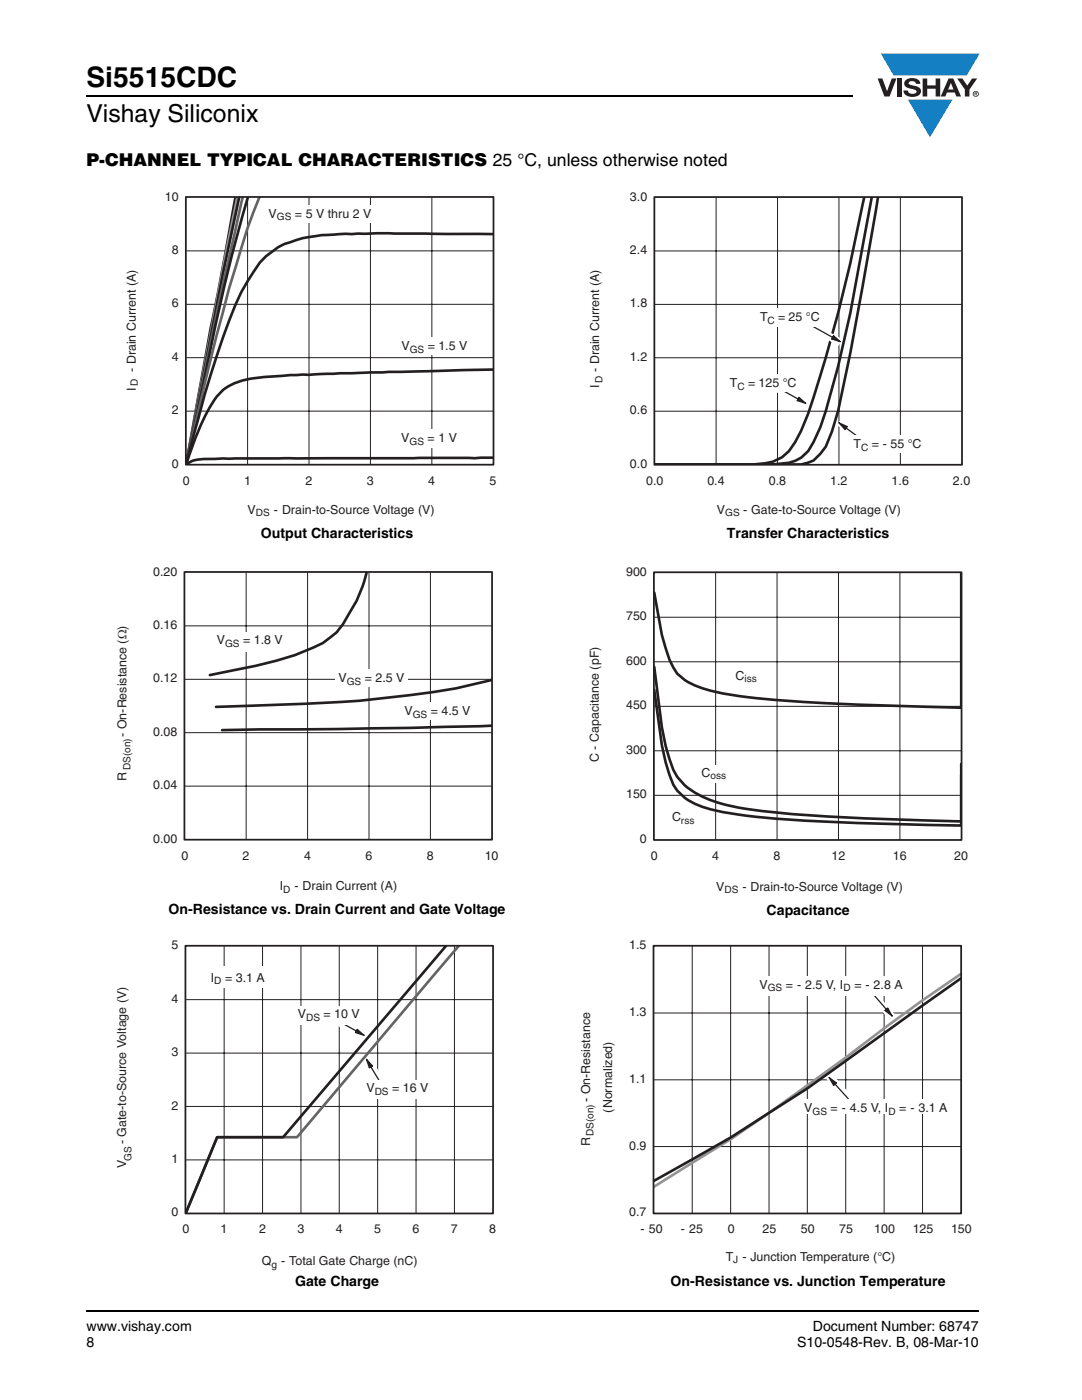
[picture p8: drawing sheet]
<svg xmlns="http://www.w3.org/2000/svg" width="216mm" height="279mm" viewBox="0 0 216 279" stroke-linecap="round" stroke-linejoin="round" font-family="sans-serif">
<path d="M17.1 18.9h.2v.3h-.2zM17.1 261.5h.2v.4h-.2z" fill="#000"/>
<path d="M17.3 19.1h152.9M17.3 261.7h178.1" fill="none" stroke="#000" stroke-width=".36"/>
<path d="M175.1 10.7h20.4v16.7h-20.4z" fill="#fff"/>
<g fill="#147fc3">
<path d="M175.8 10.7h19.7l-2.6 4.4h-3.8h-10.8z"/>
<path d="M181.2 19.9h8.8l-4.4 7.5z"/>
</g>
<g fill="#231f20">
<path d="M175.1 15.7h1l.9 2.5 .9-2.5h1l-1.4 3.6h-1z"/>
<path d="M179 15.7h.9v3.6h-.9z"/>
<path d="M180.8 16a2.1 2.1 0 0 1 2.7 .3l.1 .4h-.8a.79 .79 0 0 0-.7-.5 .79 .79 0 0 0-.8 .4l.2 .3 1 .2a1.08 1.08 0 0 1 1.3 1.1 1.08 1.08 0 0 1-1.1 1.1 1.73 1.73 0 0 1-2.4-1.2h.9a.96 .96 0 0 0 .8 .6 .96 .96 0 0 0 .9-.4 1.31 1.31 0 0 0-1.2-.6 1.03 1.03 0 0 1-1.1-.6 1.03 1.03 0 0 1 .2-1.1z"/>
<path d="M184.1 15.7h.9v1.3h1.7v-1.3h.9v3.6h-.9v-1.6h-1.7v1.6h-.9z"/>
<path d="M191 15.7h1l1 1.4 1-1.4h1l-1.6 2.2v1.4h-.9v-1.4z"/>
<path d="M189.7 16.5l.6 1.4h-1.1zM189.3 15.7l-1.6 3.6h.9l.4-.8h1.5l.3 .8h1l-1.6-3.6z"/>
<path d="M194.2 18.7a.5 .5 0 0 1 1 0 .5 .5 0 0 1-1 0zM194.1 18.7a.6 .6 0 0 0 1.2 0 .6 .6 0 0 0-1.2 0z"/>
<path d="M194.6 18.5h.2v.2h-.2zM194.5 18.4v.7h.1v-.3l.4 .3-.2-.3 .2-.2-.1-.2z"/>
</g>
<path d="M25 37.9h74.1v65.6h-74.1z" fill="#fff"/>
<path d="M49.4 39.4v53.3M61.7 39.4v53.3M73.9 39.4v53.3M86.2 39.4v53.3M37.1 50.1h61.3M37.1 71.4h61.3M37.1 60.7h61.3M37.1 82h61.3" fill="none" stroke="#231f20" stroke-width=".2"/>
<path d="M47 39.3l-3 16.4-2 9.8-4.9 27.2M47.7 39.3l-3.2 15.3-7.4 38.1M49.5 39.3a462.4 462.4 0 0 0-10.1 42.8l-2.3 10.6M98.4 46.7l-20.8-.1-4.9 .1a66.4 66.4 0 0 0-11.1 .6l-1.2 .2-2.4 .8a12.2 12.2 0 0 0-7.4 5.9 38.3 38.3 0 0 0-4.9 9.8l-1.2 3.3a260.6 260.6 0 0 0-7.4 25.4M98.4 73.8l-28.2 .7a210.1 210.1 0 0 0-20.4 1.1 9.9 9.9 0 0 0-7.8 5.5 60.9 60.9 0 0 0-4.9 11.6M98.4 91.3l-53.9 .2a31.5 31.5 0 0 0-6.1 .5l-1.3 .7" fill="none" stroke="#231f20" stroke-width=".53"/>
<path d="M47.4 39.3l-4 20-6.3 33.4" fill="none" stroke="#929497" stroke-width=".53"/>
<path d="M48.4 39.3l-5.1 23.1-6.2 30.3a497.7 497.7 0 0 1 12.3-47.1l2.4-6.3" fill="none" stroke="#636366" stroke-width=".53"/>
<path d="M37.1 39.3h61.4v53.4h-61.4z" fill="none" stroke="#231f20" stroke-width=".35"/>
<g fill="#fff">
<path d="M53.1 40.9h21.8v3.6h-21.8z"/>
<path d="M79.8 67.4h14.4v3.4h-14.4z"/>
<path d="M79.7 85.8h12.4v3.6h-12.4z"/>
<path d="M23.1 112.8h76.4v65.9h-76.4z"/>
</g>
<path d="M49.1 114.2v53.4M61.4 114.2v53.4M73.6 114.2v53.4M85.9 114.2v53.4M36.9 135.6h61.3M36.9 124.9h61.3M36.9 156.9h61.3M36.9 146.2h61.3" fill="none" stroke="#231f20" stroke-width=".2"/>
<path d="M73.2 114.2a26.6 26.6 0 0 1-3.5 8.2 12.4 12.4 0 0 1-5.3 5.9 50.4 50.4 0 0 1-13.4 4.6l-9.1 1.8M98.2 135.7a148.4 148.4 0 0 1-20.9 3.5l-5.5 .6-5.1 .4-23.6 .9M98.2 144.8l-16.3 .5-37.6 .4" fill="none" stroke="#231f20" stroke-width=".53"/>
<path d="M36.8 114.2h61.4v53.4h-61.4z" fill="none" stroke="#231f20" stroke-width=".35"/>
<g fill="#fff">
<path d="M42.4 126.1h15.1v4h-15.1z"/>
<path d="M66.9 133.6h14.5v3.6h-14.5z"/>
<path d="M80 140.2h13.8v3.4h-13.8z"/>
<path d="M23 187.3h76v66.1h-76z"/>
</g>
<path d="M37.1 199.5h61.3M44.7 188.8v53.4M52.4 188.8v53.4M60.1 188.8v53.4M67.7 188.8v53.4M75.4 188.8v53.4M83 188.8v53.4M90.7 188.8v53.4M37.1 210.2h61.3M37.1 231.5h61.3M37.1 220.8h61.3" fill="none" stroke="#231f20" stroke-width=".2"/>
<path d="M91.5 188.8l-32.2 38.2h-16l-6.2 15.1" fill="none" stroke="#636366" stroke-width=".53"/>
<path d="M89 188.8l-32.5 38.2h-13.2l-6.2 15.1" fill="none" stroke="#231f20" stroke-width=".53"/>
<path d="M37 188.7h61.4v53.5h-61.4z" fill="none" stroke="#231f20" stroke-width=".35"/>
<path d="M41.1 193h13.2v4.1h-13.2z" fill="#fff"/>
<path d="M66.6 202.5l6.4 3.6-.7 1.4-6.5-3.6z" fill-rule="evenodd" fill="#fff"/>
<path d="M71.3 205.4l1.3 1.2-1.7-.5z" fill="#231f20"/>
<path d="M66.6 203.2l4.6 2.6M71.3 205.4l1.3 1.2-1.7-.5z" fill="none" stroke="#231f20" stroke-width=".25"/>
<path d="M58.1 200.7h14.6v3.8h-14.6z" fill="#fff"/>
<path d="M72.5 211.6l1.3-.8 3.8 6.4-1.3 .8z" fill-rule="evenodd" fill="#fff"/>
<path d="M73.1 211.4l1.2 1.3-.6 .4z" fill="#231f20"/>
<path d="M73.1 211.4l1.2 1.3-.6 .4zM74 212.8l2.7 4.6" fill="none" stroke="#231f20" stroke-width=".25"/>
<g fill="#fff">
<path d="M72.3 215.4h14.2v3.8h-14.2z"/>
<path d="M117.4 37.9h76.2v65.6h-76.2z"/>
</g>
<path d="M142.9 39.4v53.3M155.1 39.4v53.3M167.4 39.4v53.3M179.7 39.4v53.3M130.6 50.1h61.3M130.6 71.4h61.3M130.6 60.8h61.3M130.6 82.1h61.3" fill="none" stroke="#231f20" stroke-width=".2"/>
<path d="M172.5 39.3a346.2 346.2 0 0 1-11.2 43.3l-1.4 3.3-1.2 2.3a7.4 7.4 0 0 1-6 4.3l-2.5 .2h-19.6M174 39.3l-1.9 9.9a223.7 223.7 0 0 1-8.4 36l-1.4 3a6.7 6.7 0 0 1-6.2 4.3l-1.9 .2h-23.6M175.2 39.3a940.6 940.6 0 0 1-8 42.7l-1.2 4.1-1.2 3-1.1 1.5-1.4 1.3-1 .4-1.4 .4h-29.3" fill="none" stroke="#231f20" stroke-width=".53"/>
<path d="M130.6 39.3h61.4v53.5h-61.4z" fill="none" stroke="#231f20" stroke-width=".35"/>
<path d="M161.6 64.1l6.5 3.6-.8 1.3-6.4-3.5z" fill-rule="evenodd" fill="#fff"/>
<path d="M166.3 67l1.4 1.2-1.7-.5z" fill="#231f20"/>
<path d="M161.6 64.8l4.6 2.6M166.3 67l1.4 1.2-1.7-.5z" fill="none" stroke="#231f20" stroke-width=".25"/>
<path d="M150.7 61.6h13.4v3.6h-13.4z" fill="#fff"/>
<path d="M154.7 76.4l6.5 3.6-.8 1.3-6.4-3.6z" fill-rule="evenodd" fill="#fff"/>
<path d="M159.4 79.3l1.4 1.2-1.7-.6z" fill="#231f20"/>
<path d="M154.7 77.1l4.6 2.6M159.4 79.3l1.4 1.2-1.7-.6z" fill="none" stroke="#231f20" stroke-width=".25"/>
<path d="M144.8 74.7h14.6v3.5h-14.6z" fill="#fff"/>
<path d="M167.8 83.6l6 4.3-.9 1.3-5.9-4.4z" fill-rule="evenodd" fill="#fff"/>
<path d="M167.4 84.4l1.6 .7-.4 .6z" fill="#231f20"/>
<path d="M167.4 84.4l1.6 .7-.4 .6zM168.8 85.4l4.2 3.1" fill="none" stroke="#231f20" stroke-width=".25"/>
<g fill="#fff">
<path d="M169.8 86.9h15v3.5h-15z"/>
<path d="M117.4 112.8h75.7v66h-75.7z"/>
</g>
<path d="M142.8 114.3v53.3M155.1 114.3v53.3M167.3 114.3v53.3M179.6 114.3v53.3M130.5 132.1h61.3M130.5 123.2h61.3M130.5 158.7h61.3M130.5 149.8h61.3M130.5 141h61.3" fill="none" stroke="#231f20" stroke-width=".2"/>
<path d="M191.8 114.2v27l-13.8-.3a294.7 294.7 0 0 1-32.5-2.3 24.1 24.1 0 0 1-8.8-2.9l-1.6-1.3-1.5-2.7-1.5-5-1.6-8.4M130.5 133.1l1.6 12a29.4 29.4 0 0 0 3 9.9 14.8 14.8 0 0 0 7.3 4.9 75 75 0 0 0 16.5 2.6 654.3 654.3 0 0 0 32.9 1.4v-11.4M130.5 137.7l1.6 11 .7 3.5 .8 2.5a9.6 9.6 0 0 0 7.2 6.5 99.2 99.2 0 0 0 19.6 2.6l14.2 .6 17.2 .4v-10.1" fill="none" stroke="#231f20" stroke-width=".53"/>
<path d="M130.5 114.2h61.4v53.4h-61.4z" fill="none" stroke="#231f20" stroke-width=".35"/>
<g fill="#fff">
<path d="M141.2 152.8h7.4v3.4h-7.4z"/>
<path d="M115.6 187.3h78.3v65.3h-78.3z"/>
</g>
<path d="M138.1 188.8v53.4M145.8 188.8v53.4M153.5 188.8v53.4M161.1 188.8v53.4M168.8 188.8v53.4M176.4 188.8v53.4M184.1 188.8v53.4M130.5 215.5h61.3M130.5 202.2h61.3M130.5 228.8h61.3" fill="none" stroke="#231f20" stroke-width=".2"/>
<path d="M191.7 194.4l-7.6 5.2-7.7 5.6a679.8 679.8 0 0 1-30.5 22.1l-15.4 9.6" fill="none" stroke="#929497" stroke-width=".53"/>
<path d="M191.7 195.3l-30.6 21.9-15.2 9.8-15.4 8.7" fill="none" stroke="#231f20" stroke-width=".53"/>
<path d="M130.4 188.7h61.4v53.5h-61.4z" fill="none" stroke="#231f20" stroke-width=".35"/>
<path d="M164.9 215.4l1.1-1 5 5.4-1.1 1.1z" fill-rule="evenodd" fill="#fff"/>
<path d="M165.5 215.1l1.4 1-.6 .5z" fill="#231f20"/>
<path d="M165.5 215.1l1.4 1-.6 .5zM166.6 216.3l3.5 3.9" fill="none" stroke="#231f20" stroke-width=".25"/>
<path d="M172.6 197.9l1.1-1 4.9 5.5-1.2 1z" fill-rule="evenodd" fill="#fff"/>
<path d="M176.6 201.7l.5-.5 .9 1.6z" fill="#231f20"/>
<path d="M173.5 197.5l3.4 4M176.6 201.7l.5-.5 .9 1.6z" fill="none" stroke="#231f20" stroke-width=".25"/>
<g fill="#fff">
<path d="M158.4 219.4h31.9v3h-31.9z"/>
<path d="M150.7 194.8h31.8v3.9h-31.8z"/>
</g>
<text font-size="5.6" x="17.3" y="17.4">Si5515CDC</text>
<text font-size="4.9" x="17.3" y="24.4">Vishay Siliconix</text>
<text font-size="3.5" x="17.3" y="33">P-CHANNEL TYPICAL CHARACTERISTICS 25 °C, unless otherwise noted</text>
<g font-size="2.8">
<text x="52" y="107.3">Output Characteristics</text>
<text x="145" y="107.3">Transfer Characteristics</text>
<text x="33.6" y="182.4">On-Resistance vs. Drain Current and Gate Voltage</text>
<text x="153" y="182.5">Capacitance</text>
<text x="58.9" y="256.6">Gate Charge</text>
<text x="133.8" y="256.7">On-Resistance vs. Junction Temperature</text>
<text x="17.3" y="265.6">www.vishay.com</text>
<text x="17.3" y="268.8">8</text>
<text x="159" y="268.8">S10-0548-Rev. B, 08-Mar-10</text>
<text x="162.2" y="265.6">Document Number: 68747</text>
</g>
<g font-size="2.5" fill="#231f20">
<text x="32.9" y="40">10</text>
<text x="125.7" y="40">3.0</text>
<text x="53.6" y="43.4">V</text>
<text x="58.9" y="43.4">= 5</text>
<text x="63.1" y="43.4">V thru 2 V</text>
<text x="34.3" y="50.7">8</text>
<text x="125.7" y="50.7">2.4</text>
<text x="34.3" y="61.3">6</text>
<text x="125.7" y="61.4">1.8</text>
<text x="151.7" y="64.1">T</text>
<text x="155.3" y="64.1">= 25 °C</text>
<text x="34.3" y="72">4</text>
<text x="80.1" y="69.9">V</text>
<text x="85.3" y="69.9">= 1.5 V</text>
<text x="27.1" y="74.2" transform="rotate(-90 27.1 74.2)">- Drain Current (A)</text>
<text x="119.6" y="77.4" transform="rotate(-90 119.6 77.4)">I</text>
<text x="119.6" y="74.2" transform="rotate(-90 119.6 74.2)">- Drain Current (A)</text>
<text x="125.7" y="72">1.2</text>
<text x="145.6" y="77.2">T</text>
<text x="149.3" y="77.2">= 125 °C</text>
<text x="27.1" y="78.1" transform="rotate(-90 27.1 78.1)">I</text>
<text x="34.3" y="82.7">2</text>
<text x="125.7" y="82.7">0.6</text>
<text x="80.1" y="88.3">V</text>
<text x="85.3" y="88.3">= 1 V</text>
<text x="170.3" y="89.5">T</text>
<text x="173.9" y="89.5">= - 55 °C</text>
<text x="34.3" y="93.3">0</text>
<text x="125.7" y="93.3">0.0</text>
<text x="36.5" y="96.7">0</text>
<text x="48.7" y="96.7">1</text>
<text x="61" y="96.7">2</text>
<text x="73.2" y="96.7">3</text>
<text x="85.5" y="96.7">4</text>
<text x="97.7" y="96.7">5</text>
<text x="128.9" y="96.7">0.0</text>
<text x="141.2" y="96.7">0.4</text>
<text x="153.4" y="96.7">0.8</text>
<text x="165.7" y="96.7">1.2</text>
<text x="177.9" y="96.7">1.6</text>
<text x="190.2" y="96.7">2.0</text>
<text x="49.4" y="102.5">V</text>
<text x="54.7" y="102.5">- Drain-to-Source Voltage (V)</text>
<text x="143.1" y="102.5">V</text>
<text x="148.3" y="102.5">- Gate-to-Source Voltage (V)</text>
<text x="30.6" y="114.9">0.20</text>
<text x="124.9" y="114.9">900</text>
<text x="30.6" y="125.5">0.16</text>
<text x="124.9" y="123.8">750</text>
<text x="43.3" y="128.6">V</text>
<text x="48.5" y="128.6">= 1.8 V</text>
<text x="30.6" y="136.2">0.12</text>
<text x="67.5" y="136.1">V</text>
<text x="72.8" y="136.1">= 2.5 V</text>
<text x="124.9" y="132.7">600</text>
<text x="146.8" y="135.7">C</text>
<text x="80.7" y="142.7">V</text>
<text x="85.9" y="142.7">= 4.5 V</text>
<text x="124.9" y="141.6">450</text>
<text x="25.2" y="147" transform="rotate(-90 25.2 147)">- On-Resistance (Ω)</text>
<text x="30.6" y="146.8">0.08</text>
<text x="25.2" y="155.8" transform="rotate(-90 25.2 155.8)">R</text>
<text x="119.5" y="152.1" transform="rotate(-90 119.5 152.1)">C - Capacitance (pF)</text>
<text x="124.9" y="150.4">300</text>
<text x="140" y="155">C</text>
<text x="30.6" y="157.5">0.04</text>
<text x="124.9" y="159.3">150</text>
<text x="134.1" y="163.9">C</text>
<text x="30.6" y="168.2">0.00</text>
<text x="36.2" y="171.6">0</text>
<text x="48.4" y="171.6">2</text>
<text x="60.7" y="171.6">4</text>
<text x="72.9" y="171.6">6</text>
<text x="85.2" y="171.6">8</text>
<text x="96.7" y="171.6">10</text>
<text x="127.7" y="168.2">0</text>
<text x="129.9" y="171.6">0</text>
<text x="142.1" y="171.6">4</text>
<text x="154.4" y="171.6">8</text>
<text x="165.9" y="171.6">12</text>
<text x="178.2" y="171.6">16</text>
<text x="190.4" y="171.6">20</text>
<text x="55.8" y="177.7">I</text>
<text x="58.8" y="177.7">- Drain Current (A)</text>
<text x="142.9" y="177.8">V</text>
<text x="148.1" y="177.8">- Drain-to-Source Voltage (V)</text>
<text x="34.2" y="189.5">5</text>
<text x="125.5" y="189.5">1.5</text>
<text x="42.1" y="195.9">I</text>
<text x="44.9" y="195.9">= 3.1 A</text>
<text x="151.5" y="197.3">V</text>
<text x="156.8" y="197.3">= - 2.5 V, I</text>
<text x="170.5" y="197.3">= - 2.8 A</text>
<text x="34.2" y="200.1">4</text>
<text x="59.4" y="203.2">V</text>
<text x="64.6" y="203.2">= 10 V</text>
<text x="125.5" y="202.8">1.3</text>
<text x="34.2" y="210.8">3</text>
<text x="34.2" y="221.4">2</text>
<text x="73.1" y="218">V</text>
<text x="78.3" y="218">= 16</text>
<text x="83.8" y="218">V</text>
<text x="117.8" y="219.9" transform="rotate(-90 117.8 219.9)">- On-Resistance</text>
<text x="125.5" y="216.1">1.1</text>
<text x="160.5" y="222">V</text>
<text x="165.7" y="222">= - 4.5 V, I</text>
<text x="179.4" y="222">= - 3.1 A</text>
<text x="122.2" y="222" transform="rotate(-90 122.2 222)">(Normalized)</text>
<text x="25.2" y="233.1" transform="rotate(-90 25.2 233.1)">V</text>
<text x="25.2" y="228.3" transform="rotate(-90 25.2 228.3)">- Gate-to-Source Voltage (V)</text>
<text x="34.2" y="232.1">1</text>
<text x="117.8" y="228.8" transform="rotate(-90 117.8 228.8)">R</text>
<text x="125.5" y="229.4">0.9</text>
<text x="34.2" y="242.7">0</text>
<text x="125.5" y="242.7">0.7</text>
<text x="36.4" y="246.2">0</text>
<text x="44" y="246.2">1</text>
<text x="51.7" y="246.2">2</text>
<text x="59.3" y="246.2">3</text>
<text x="67" y="246.2">4</text>
<text x="74.6" y="246.2">5</text>
<text x="82.3" y="246.2">6</text>
<text x="90" y="246.2">7</text>
<text x="97.6" y="246.2">8</text>
<text x="127.8" y="246.2">- 50</text>
<text x="135.9" y="246.2">- 25</text>
<text x="144.8" y="251.6">T</text>
<text x="145.2" y="246.2">0</text>
<text x="148.1" y="251.6">- Junction Temperature (°C)</text>
<text x="152.2" y="246.2">25</text>
<text x="159.8" y="246.2">50</text>
<text x="167.5" y="246.2">75</text>
<text x="174.5" y="246.2">100</text>
<text x="182.1" y="246.2">125</text>
<text x="189.8" y="246.2">150</text>
<text x="52.3" y="252.4">Q</text>
<text x="56.1" y="252.4">- Total Gate Charge (nC)</text>
</g>
<g font-size="2" fill="#231f20">
<text x="55.3" y="44">GS</text>
<text x="153.2" y="64.7">C</text>
<text x="81.7" y="70.4">GS</text>
<text x="27.5" y="77" transform="rotate(-90 27.5 77)">D</text>
<text x="120.2" y="76.3" transform="rotate(-90 120.2 76.3)">D</text>
<text x="147.1" y="77.8">C</text>
<text x="81.7" y="88.8">GS</text>
<text x="171.8" y="90">C</text>
<text x="51.1" y="103">DS</text>
<text x="144.7" y="103.1">GS</text>
<text x="44.9" y="129.1">GS</text>
<text x="69.2" y="136.7">GS</text>
<text x="148.6" y="136.2">iss</text>
<text x="82.4" y="143.2">GS</text>
<text x="26" y="153.8" transform="rotate(-90 26 153.8)">DS(on)</text>
<text x="141.8" y="155.6">oss</text>
<text x="135.9" y="164.5">rss</text>
<text x="56.5" y="178.2">D</text>
<text x="144.5" y="178.3">DS</text>
<text x="42.8" y="196.5">D</text>
<text x="153.2" y="197.8">GS</text>
<text x="168.3" y="197.8">D</text>
<text x="61.1" y="203.8">DS</text>
<text x="74.8" y="218.5">DS</text>
<text x="118.4" y="226.8" transform="rotate(-90 118.4 226.8)">DS(on)</text>
<text x="162.1" y="222.5">GS</text>
<text x="177.3" y="222.5">D</text>
<text x="26.2" y="231.7" transform="rotate(-90 26.2 231.7)">GS</text>
<text x="54.2" y="253">g</text>
<text x="146.3" y="252.1">J</text>
</g>
</svg>
